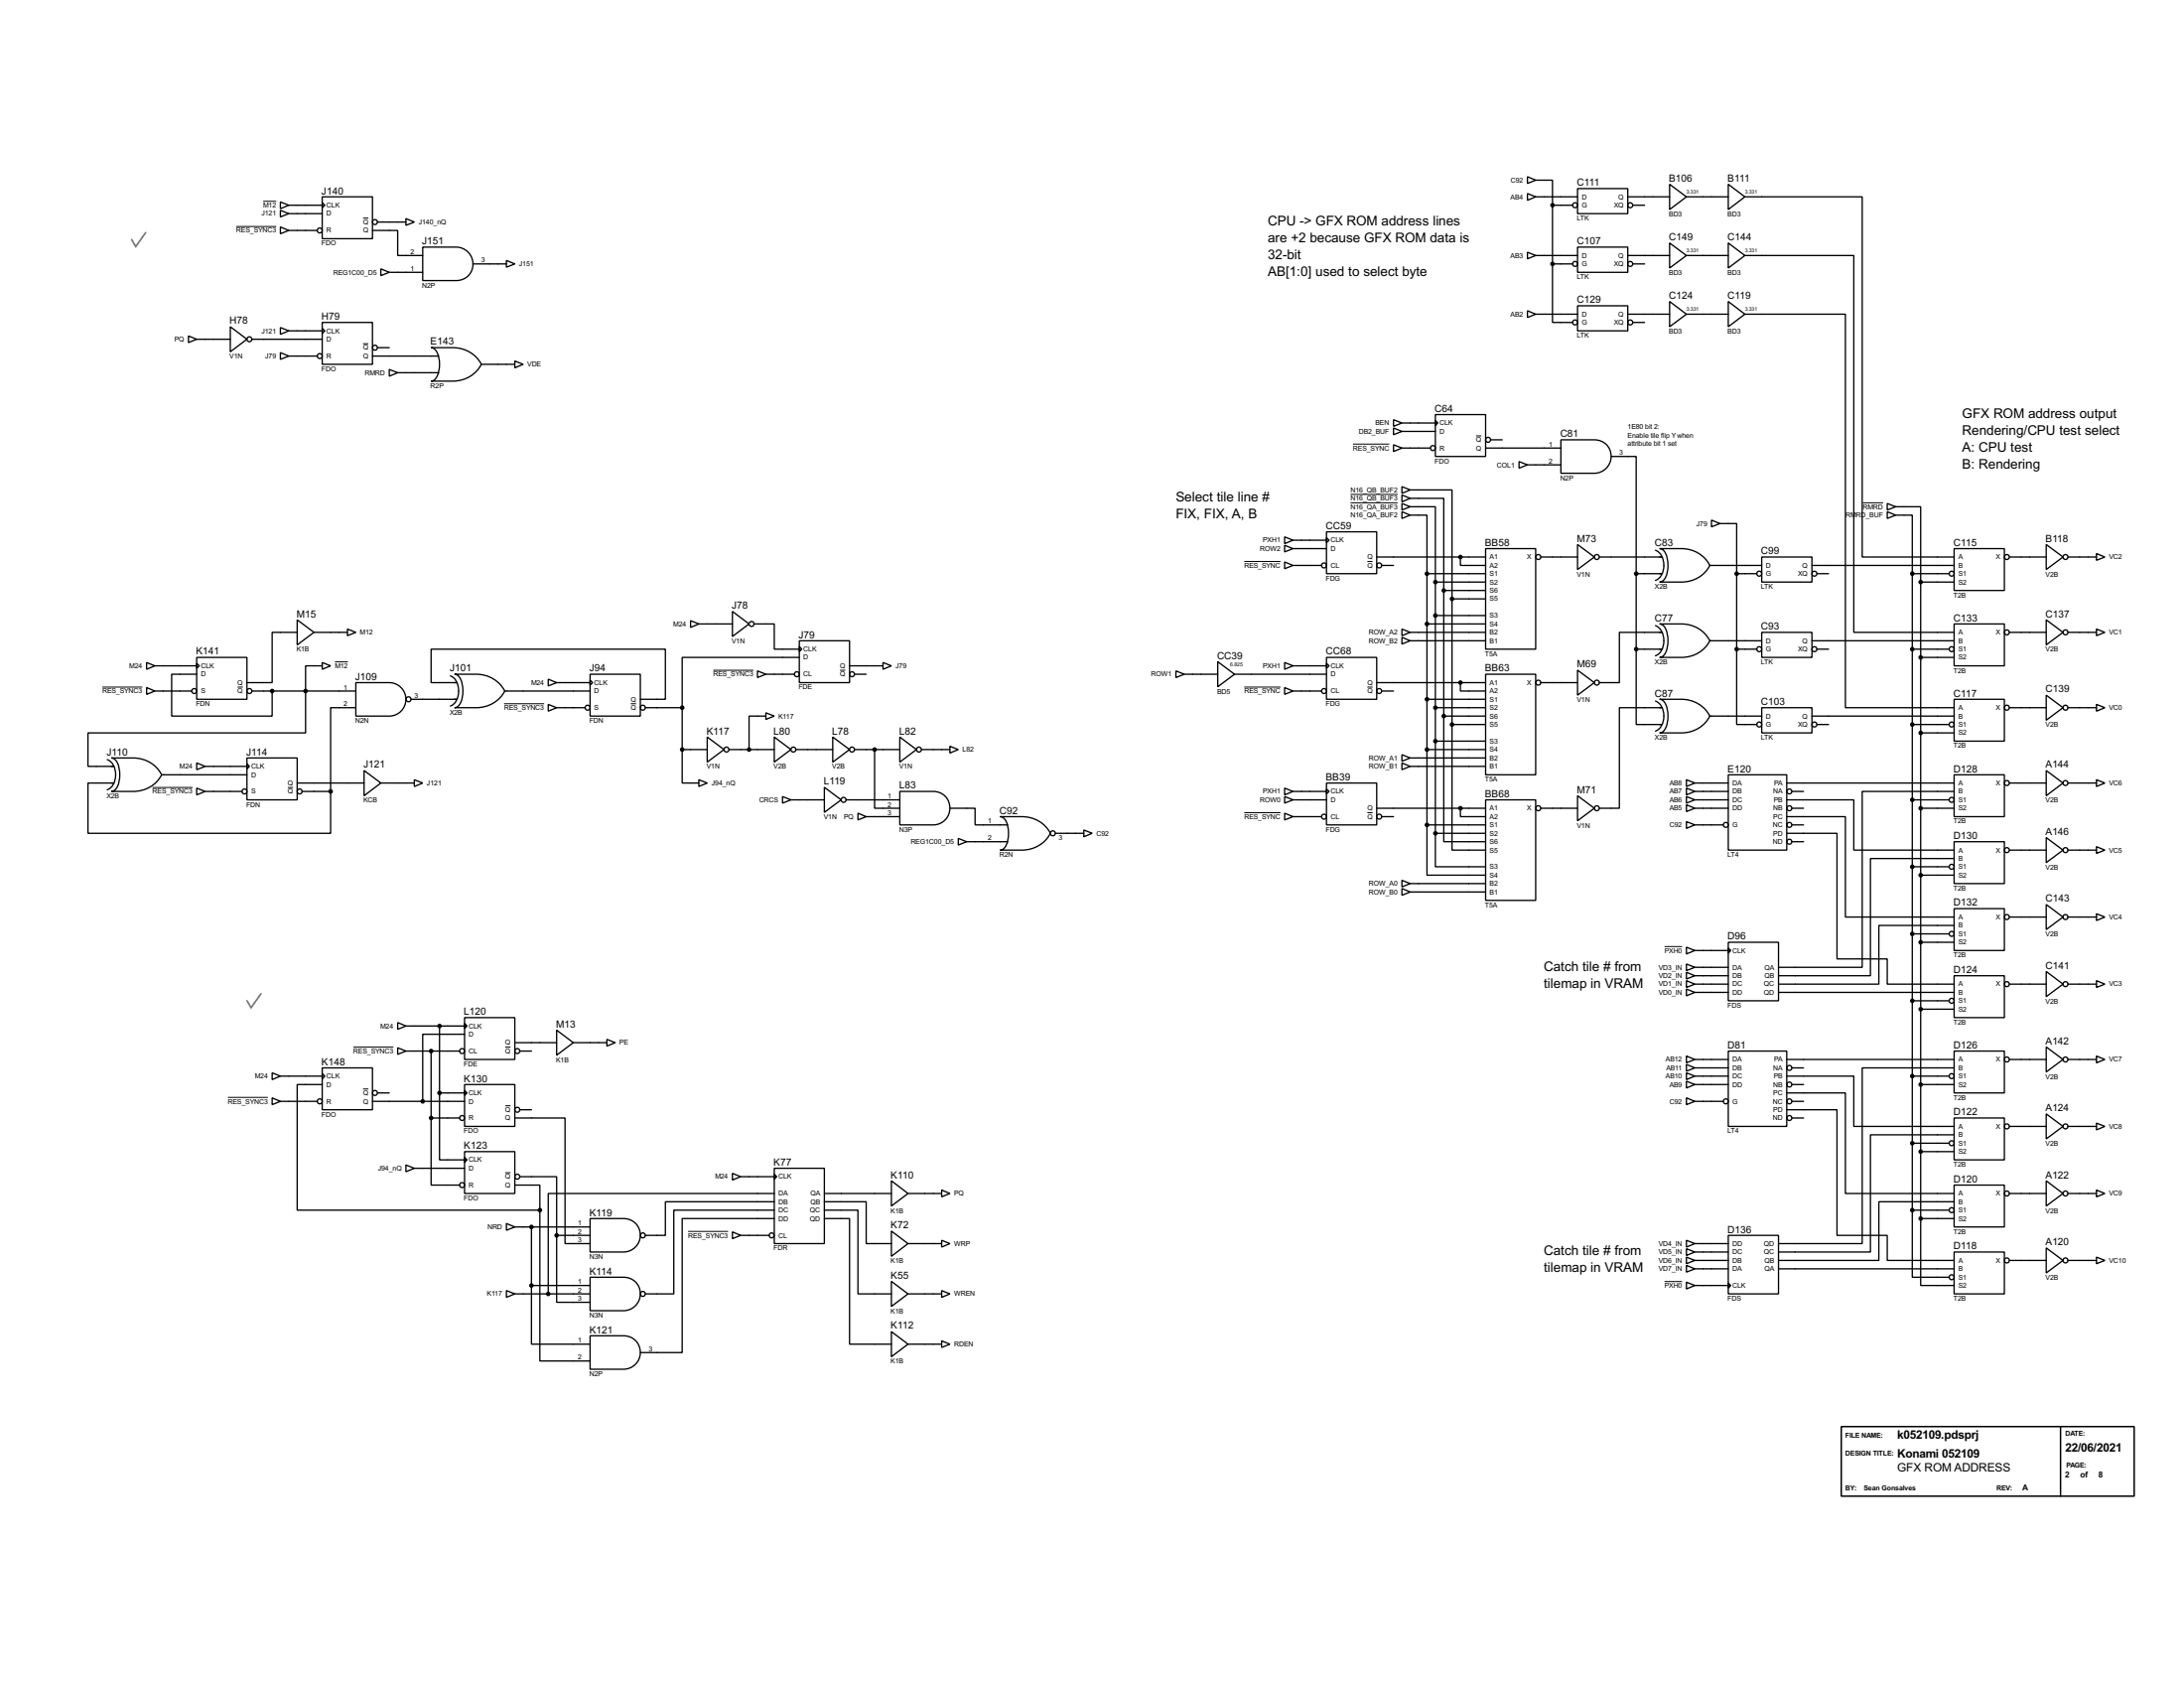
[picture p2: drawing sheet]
<svg xmlns="http://www.w3.org/2000/svg" width="663mm" height="510mm" viewBox="0 0 663 510" stroke-linecap="round" stroke-linejoin="round" font-family="sans-serif">
<g fill="none" stroke="#000" stroke-width=".4">
<path d="M97.8 59.7h15.3v12.7h-15.3zM463.6 53.6l2.5 1.1-2.5 1zM463.6 58.7l2.5 1-2.5 1zM466.1 54.7h5.1v7.6M466.1 59.7h12.7M478.8 57.2h15.3v7.6h-15.3zM494.1 59.7h12.7M506.8 55.9l5.1 3.8-5.1 3.8zM511.9 59.7h12.7M524.6 55.9l5 3.8-5 3.8zM529.6 59.7h35.6v109.3h27.9M85.1 61.3l2.6 1-2.6 1z"/>
<path d="M85.1 68.9l2.6 1-2.6 1zM85.1 63.8l2.6 1-2.6 1zM87.7 62.3h10.1M87.7 69.9h8.6M87.7 64.8h10.1M97.8 61.5l.8 .7-.8 .8zM113.1 69.9h7.6v7.6h7.6M114.6 67.4h8.6M123.2 66.3l2.6 1.1-2.6 1zM128.3 75h10.2a5.1 5.1 0 0 1 5.1 5 5.1 5.1 0 0 1-5.1 5.1h-10.2zM153.7 79l2.6 1.1-2.6 1zM463.6 76.5l2.5 1-2.5 1z"/>
<path d="M466.1 77.5h12.7M471.2 62.3h6.1M471.2 62.3v17.8M478.8 75h15.3v7.6h-15.3zM494.1 77.5h12.7M495.6 62.3h3.6M506.8 73.7l5.1 3.8-5.1 3.8zM511.9 77.5h12.7M524.6 73.7l5 3.8-5 3.8zM529.6 77.5h33.1v114.3h30.4M69.9 99.1l5.1 3.8-5.1 3.8zM85.1 99.4l2.6 1-2.6 1z"/>
<path d="M97.8 97.8h15.3v12.7h-15.3zM97.8 99.6l.8 .8-.8 .7zM115.6 81.6l2.6 1-2.6 1zM118.2 82.6h10.1M143.6 80.1h10.1M463.6 94.3l2.5 1-2.5 1zM466.1 95.3h12.7M471.2 80.1v17.7h6.1M471.2 80.1h6.1M478.8 92.8h15.3v7.6h-15.3zM494.1 95.3h12.7M495.6 80.1h3.6"/>
<path d="M495.6 97.8h3.6M506.8 91.5l5.1 3.8-5.1 3.8zM511.9 95.3h12.7M524.6 91.5l5 3.8-5 3.8zM529.6 95.3h30.5v119.4h33M57.2 101.9l2.5 1-2.5 1zM59.7 102.9h10.2M76.5 102.9h21.3M85.1 107l2.6 1-2.6 1zM87.7 108h8.6M87.7 100.4h10.1M113.1 108h20.1"/>
<path d="M114.6 105.5h3.6M118.2 112.1l2.5 1-2.5 1zM120.7 113.1h12.5M130.9 105.5h6.6a9.6 9.6 0 0 1 8.6 5 9.6 9.6 0 0 1-8.6 5.1h-6.6a3.2 3.2 0 0 0 2.3-3.1 7.6 7.6 0 0 0-1.3-6.6zM146.1 110.5h10.2M156.3 109.5l2.5 1-2.5 1.1zM423 134.9l2.5 1-2.5 1.1zM423 127.3l2.5 1-2.5 1zM423 129.8l2.5 1.1-2.5 1zM425.5 135.9h8.6M425.5 128.3h10.2M425.5 130.9h10.2"/>
<path d="M435.7 127.6l.7 .7-.7 .8zM435.7 125.8h15.2v12.7h-15.2zM450.9 135.9h22.9M452.4 133.4h3.6M473.8 133.4h10.1a5.1 5.1 0 0 1 5.1 5.1 5.1 5.1 0 0 1-5.1 5.1h-10.1zM489 138.5h7.6v35.5M425.5 155.2l2.5 1.1-2.5 1zM425.5 152.7l2.5 1-2.5 1zM425.5 150.2l2.5 1-2.5 1zM425.5 147.6l2.5 1-2.5 1.1zM428 156.3h5.1v17.7M428 153.7h7.7v22.9"/>
<path d="M428 151.2h10.2v27.9M428 148.6h12.7v33.1M461.1 140l2.5 1-2.5 1zM463.6 141h10.2M519.5 157.8l2.5 1-2.5 1zM522 158.8h5.1v15.2M572.8 155.2l2.6 1.1-2.6 1zM572.8 152.7l2.6 1-2.6 1zM575.4 156.3h5v17.7M575.4 153.7h7.6v22.9M389.9 162.9l2.6 1-2.6 1zM389.9 165.4l2.6 1-2.6 1z"/>
<path d="M389.9 170.5l2.6 1-2.6 1zM392.5 171.5h8.6M392.5 163.9h10.1M392.5 166.4h10.1M402.6 163.1l.8 .8-.8 .7zM402.6 161.3h15.3v12.7h-15.3zM417.9 169h33M419.4 171.5h3.6M433.1 174h17.8M433.1 174v76.2M435.7 176.6h15.2M435.7 176.6v76.2"/>
<path d="M438.2 179.1h12.7M438.2 179.1v38.1M443.3 169v2.5h7.6M450.9 166.4h15.2v30.5h-15.2zM467.7 169h11.1M478.8 165.2l5.1 3.8-5.1 3.8zM485.4 169h19.1M496.6 174v22.9M496.6 174h7.9M502.5 166.9a5.5 5.5 0 0 1 1.4 8.1l-1.4 1.1M503.7 166.4h6.6a9.5 9.5 0 0 1 8.7 5.1 9.5 9.5 0 0 1-8.7 5.1h-6.6a3.2 3.2 0 0 0 2.4-3.2 7.8 7.8 0 0 0-1.3-6.6zM519 171.5h15.7"/>
<path d="M527.1 174h6.1M527.1 174v22.9M534.7 169h15.3v7.6h-15.3zM550 171.5h43.1M551.5 174h3.5M580.4 174h11.2M580.4 174v193.1M583 176.6v193M583 176.6h10.1M593.1 166.4h15.3v12.7h-15.3zM609.9 169h11.2M621.1 165.2l5.1 3.8-5.1 3.8z"/>
<path d="M627.7 169h8.6M636.3 167.9l2.6 1.1-2.6 1zM59.7 199.4h15.3v12.7h-15.3zM90.2 191.8h-7.6v15.3h-7.6M90.2 188l5.1 3.8-5.1 3.8zM95.3 191.8h10.2M105.5 190.8l2.5 1-2.5 1zM209.6 188.3l2.5 1-2.5 1zM212.1 189.3h10.2M222.3 185.5l5.1 3.8-5.1 3.8zM228.9 189.3h6.1v7.6h7.6M242.6 196.1l.8 .8-.8 .8z"/>
<path d="M242.6 194.4h15.3v12.7h-15.3zM242.6 199.4h-35.5v15.3M402.6 199.4h15.3v12.7h-15.3zM425.5 190.8l2.5 1-2.5 1zM425.5 193.3l2.5 1.1-2.5 1zM428 194.4h22.9M428 191.8h22.9M433.1 189.3h17.8M435.7 186.7h15.2M440.7 181.7h10.2M440.7 181.7v38.1M496.6 196.9v22.9h7.9"/>
<path d="M496.6 196.9h7.9M502.5 189.8a5.5 5.5 0 0 1 1.4 8l-1.4 1.1M503.7 189.3h6.6a9.5 9.5 0 0 1 8.7 5.1 9.5 9.5 0 0 1-8.7 5h-6.6a3.1 3.1 0 0 0 2.4-3.1 7.8 7.8 0 0 0-1.3-6.6zM504.5 191.8h-13v15.3h-6.1M519 194.4h15.7M527.1 196.9v22.9h6.1M527.1 196.9h6.1M534.7 191.8h15.3v7.6h-15.3zM550 194.4h43.1M551.5 196.9h3.5M580.4 196.9h11.2M583 199.4h10.1"/>
<path d="M593.1 189.3h15.3v12.7h-15.3zM609.9 191.8h11.2M621.1 188l5.1 3.8-5.1 3.8zM627.7 191.8h8.6M636.3 190.8l2.6 1-2.6 1zM44.5 208.6l2.5 1-2.5 1zM44.5 201l2.5 1-2.5 1zM47 209.6h11.2M47 202h12.7M59.7 204.5h-7.6v12.7h30.5v-7.6M59.7 201.2l.8 .8-.8 .7zM76.5 209.6h31.5"/>
<path d="M97.8 201l2.6 1-2.6 1zM97.8 202h-5v20.3h-66.1v10.2h7.9M108 207.1h10.2a5.1 5.1 0 0 1 5 5 5.1 5.1 0 0 1-5 5.1h-10.2zM108 214.7h-7.6v25.4M124.8 212.1h13.9M136.7 205a5.3 5.3 0 0 1 2.1 6.9l-.3 .6a3.3 3.3 0 0 1-1.8 1.7M138 204.5h6.6a9.6 9.6 0 0 1 8.6 5.1 9.6 9.6 0 0 1-8.6 5.1h-6.6a3.2 3.2 0 0 0 2.3-3.2 7.8 7.8 0 0 0-1.3-6.6zM138.7 207.1h-7.8v-10.2h71.1v15.2h-7.6M153.2 209.6h25.9M166.4 206l2.6 1.1-2.6 1zM166.4 213.7l2.6 1-2.6 1zM169 207.1h10.1"/>
<path d="M169 214.7h8.6M179.1 204.5h15.3v12.7h-15.3zM179.1 206.3l.8 .8-.8 .7zM195.9 214.7h11.2M207.1 214.7v22.8h5M229.9 203.5l2.6 1-2.6 1zM232.5 216.2l2.5 1-2.5 1zM232.5 217.2h-5.1v10.2M232.5 204.5h8.6M257.9 202h10.1M259.4 204.5h3.5M268 201l2.6 1-2.6 1z"/>
<path d="M356.9 203.5l2.6 1-2.6 1zM359.5 204.5h10.1M369.6 200.7l5.1 3.8-5.1 3.8zM374.7 204.5h27.9M389.9 201l2.6 1-2.6 1zM389.9 208.6l2.6 1-2.6 1zM392.5 209.6h8.6M392.5 202h10.1M402.6 201.2l.8 .8-.8 .7zM417.9 207.1h33M419.4 209.6h3.6M433.1 212.1h17.8"/>
<path d="M435.7 214.7h15.2M438.2 217.2v38.1h12.7M438.2 217.2h12.7M440.7 219.8v38.1h10.2M440.7 219.8h10.2M443.3 207.1v2.5h7.6M450.9 204.5h15.2v30.5h-15.2zM467.7 207.1h11.1M478.8 203.3l5.1 3.8-5.1 3.8zM502.5 212.7a5.4 5.4 0 0 1 1.4 8l-1.4 1.1M503.7 212.1h6.6a9.5 9.5 0 0 1 8.7 5.1 9.5 9.5 0 0 1-8.7 5.1h-6.6a3.2 3.2 0 0 0 2.4-3.1 7.8 7.8 0 0 0-1.3-6.7zM504.5 214.7h-13v30.5h-6.1"/>
<path d="M519 217.2h15.7M534.7 214.7h15.3v7.6h-15.3zM550 217.2h43.1M551.5 219.8h3.5M580.4 219.8h11.2M593.1 212.1h15.3v12.7h-15.3zM609.9 214.7h11.2M621.1 210.9l5.1 3.8-5.1 3.8zM627.7 214.7h8.6M636.3 213.7l2.6 1-2.6 1zM32.6 230.4a5.5 5.5 0 0 1 1.4 8.1l-1.4 1.1M33.8 229.9h6.6a9.5 9.5 0 0 1 8.7 5.1 9.5 9.5 0 0 1-8.7 5.1h-6.6a3.2 3.2 0 0 0 2.4-3.2 7.8 7.8 0 0 0-1.3-6.6z"/>
<path d="M34.6 237.5h-7.9v15.3h73.7v-12.7M49.1 235h25.9M59.7 239.1l2.6 1-2.6 1zM59.7 231.4l2.6 1.1-2.6 1zM62.3 232.5h12.7M75 229.9h15.2v12.7h-15.2zM75 231.7l.7 .8-.7 .7zM90.2 237.5h20.3M110.5 233.7l5.1 3.8-5.1 3.9zM115.6 237.5h10.2M125.8 236.5l2.5 1-2.5 1.1zM207.1 227.4h7.6"/>
<path d="M212.1 236.5l2.6 1-2.6 1.1zM214.7 223.6l5.1 3.8-5.1 3.8zM221.3 227.4h13.7M235 223.6l5.1 3.8-5.1 3.8zM241.6 227.4h11.2M250.2 238.8l5.1 3.8-5.1 3.8zM252.8 223.6l5.1 3.8-5.1 3.8zM259.4 227.4h13.7M265.5 227.4v17.8h7.6M273.1 223.6l5.1 3.8-5.1 3.8zM279.7 227.4h8.6M288.3 226.4l2.6 1-2.6 1z"/>
<path d="M389.9 239.1l2.6 1-2.6 1zM402.6 239.3l.8 .8-.8 .7zM402.6 237.5h15.3v12.7h-15.3zM425.5 228.9l2.5 1-2.5 1zM425.5 231.4l2.5 1.1-2.5 1zM428 229.9h22.9M428 232.5h22.9M433.1 227.4h17.8M435.7 224.8h15.2M511.9 236.5l2.5 1-2.5 1.1zM511.9 239.1l2.5 1-2.5 1zM514.4 237.5h10.2"/>
<path d="M524.6 235h17.7v22.9h-17.7zM542.3 237.5h50.8M583 222.3h10.1M593.1 235h15.3v12.7h-15.3zM609.9 237.5h11.2M621.1 233.7l5.1 3.8-5.1 3.9zM627.7 237.5h8.6M636.3 236.5l2.6 1-2.6 1.1zM62.3 240.1h11.2M91.7 240.1h8.7M237.5 241.6l2.6 1-2.6 1zM240.1 242.6h10.1"/>
<path d="M256.8 242.6h16.3M260.4 246.7l2.5 1-2.5 1zM262.9 247.7h10.2M273.1 240.1h10.2a5.1 5.1 0 0 1 5 5 5.1 5.1 0 0 1-5 5.1h-10.2zM288.3 245.2h7.7v5h9.9M290.9 254.3l2.5 1-2.5 1zM293.4 255.3h12.5M303.6 247.7h6.6a9.5 9.5 0 0 1 8.6 5.1 9.5 9.5 0 0 1-8.6 5.1h-6.6a3.2 3.2 0 0 0 2.3-3.2 7.7 7.7 0 0 0-1.3-6.6zM320.3 252.8h8.7M329 251.8l2.5 1-2.5 1zM389.9 246.7l2.6 1-2.6 1zM389.9 241.6l2.6 1-2.6 1z"/>
<path d="M392.5 240.1h10.1M392.5 242.6h10.1M392.5 247.7h8.6M417.9 245.2h33M419.4 247.7h3.6M433.1 250.2v15.3h17.8M433.1 250.2h17.8M435.7 252.8v10.1h15.2M435.7 252.8h15.2M443.3 245.2v2.5h7.6M450.9 242.6h15.2v30.5h-15.2zM467.7 245.2h11.1"/>
<path d="M478.8 241.4l5.1 3.8-5.1 3.8zM511.9 249.2l2.5 1-2.5 1.1zM511.9 241.6l2.5 1-2.5 1zM511.9 244.1l2.5 1.1-2.5 1zM514.4 245.2h10.2M514.4 250.2h8.6M514.4 240.1h10.2M514.4 242.6h10.2M542.3 242.6h20.4v15.3h30.4M542.3 247.7h17.8v30.5h33M542.3 252.8h15.3v38.1h15.2v7.6h20.3M543.9 245.2h3.5"/>
<path d="M543.9 250.2h3.5M543.9 240.1h3.5M543.9 255.3h3.5M580.4 242.6h11.2M583 245.2h10.1M593.1 255.3h15.3v12.7h-15.3zM593.1 240.1h-27.9v53.3h-25.4M609.9 257.9h11.2M621.1 254.1l5.1 3.8-5.1 3.8zM627.7 257.9h8.6M636.3 256.8l2.6 1.1-2.6 1zM425.5 267l2.5 1-2.5 1z"/>
<path d="M425.5 269.5l2.5 1.1-2.5 1zM428 268h22.9M428 270.6h22.9M580.4 262.9h11.2M583 265.5h10.1M593.1 275.6h15.3v12.7h-15.3zM593.1 260.4h-25.4v35.6h-27.9M609.9 278.2h11.2M621.1 274.4l5.1 3.8-5.1 3.8zM627.7 278.2h8.6M636.3 277.2l2.6 1-2.6 1zM511.9 292.4l2.5 1-2.5 1z"/>
<path d="M511.9 294.9l2.5 1.1-2.5 1zM511.9 297.5l2.5 1-2.5 1zM511.9 287.3l2.5 1-2.5 1.1zM514.4 298.5h10.2M514.4 293.4h10.2M514.4 296h10.2M514.4 288.3h10.2M524.6 287.6l.7 .7-.7 .8zM524.6 285.8h15.2v17.8h-15.2zM580.4 283.3h11.2M583 285.8h10.1M593.1 296h15.3v12.7h-15.3z"/>
<path d="M593.1 280.7h-22.8v17.8h-30.5M609.9 298.5h11.2M621.1 294.7l5.1 3.8-5.1 3.8zM627.7 298.5h8.6M636.3 297.5l2.6 1-2.6 1zM120.7 310.2l2.5 1-2.5 1zM120.7 317.8l2.5 1-2.5 1zM123.2 318.8h16.3M123.2 311.2h17.8M130.9 318.8v20.3M133.4 311.2v20.3M141 313.7h-12.7v20.4h-15.2"/>
<path d="M141 310.4l.8 .8-.8 .8zM141 308.7h15.3v12.7h-15.3zM156.3 316.3h12.7M157.8 318.8h3.5M169 312.5l5 3.8-5 3.8zM174 316.3h10.2M184.2 315.3l2.5 1-2.5 1zM511.9 300l2.5 1-2.5 1.1zM514.4 301h10.2M524.6 318.8h17.7v22.9h-17.7zM539.8 301h53.3M580.4 303.6h11.2"/>
<path d="M583 306.1h10.1M593.1 318.8h15.3v12.7h-15.3zM621.1 317.6l5.1 3.8-5.1 3.8zM82.6 325.4l2.5 1-2.5 1.1zM82.6 333l2.5 1.1-2.5 1zM85.1 334.1h11.2M85.1 326.4h12.7M97.8 329h-7.6v38.1h73.7M97.8 323.9h15.3v12.7h-15.3zM97.8 325.7l.8 .7-.8 .8zM114.6 331.5h3.6M128.3 334.1h12.7"/>
<path d="M130.9 339.1v20.4h8.6M130.9 339.1h8.6M133.4 331.5v20.3h7.6M133.4 331.5h7.6M141 330.8l.8 .7-.8 .8zM141 329h15.3v12.7h-15.3zM156.3 339.1h15.2v38.1h7.6M157.8 336.6h3.5M511.9 333l2.5 1.1-2.5 1zM511.9 320.3l2.5 1.1-2.5 1zM511.9 322.9l2.5 1-2.5 1zM511.9 325.4l2.5 1-2.5 1.1z"/>
<path d="M511.9 328l2.5 1-2.5 1zM514.4 321.4h10.2M514.4 334.1h8.6M514.4 323.9h10.2M514.4 326.4h10.2M514.4 329h10.2M542.3 326.4h20.4v15.3h30.4M542.3 331.5h17.8v30.5h33M542.3 336.6h15.3v38.1h15.2v7.6h20.3M542.3 321.4h50.8M543.9 334.1h3.5M543.9 323.9h3.5"/>
<path d="M543.9 329h3.5M543.9 339.1h3.5M580.4 326.4h11.2M583 329h10.1M593.1 339.1h15.3v12.7h-15.3zM593.1 323.9h-27.9v53.3h-25.4M609.9 321.4h11.2M621.1 337.9l5.1 3.8-5.1 3.8zM627.7 321.4h8.6M636.3 320.3l2.6 1.1-2.6 1zM123.2 353.4l2.6 1-2.6 1zM125.8 354.4h15.2"/>
<path d="M141 351.1l.8 .7-.8 .8zM141 349.3h15.3v12.7h-15.3zM156.3 359.5h7.6v7.6M157.8 356.9h11.2v17.8M222.3 355.9l2.5 1-2.5 1zM224.8 356.9h10.2M235 354.4h15.2v22.8h-15.2zM235 356.2l.8 .7-.8 .8zM270.6 358.2l5 3.8-5 3.8zM580.4 346.8h11.2M583 349.3h10.1M593.1 359.5h15.3v12.7h-15.3z"/>
<path d="M593.1 344.2h-25.4v35.6h-27.9M609.9 341.7h11.2M621.1 358.2l5.1 3.8-5.1 3.8zM627.7 341.7h8.6M636.3 340.7l2.6 1-2.6 1zM153.7 371.1l2.6 1.1-2.6 1zM156.3 372.2h22.8M161.3 372.2v17.7M163.9 367.1v45.7h15.2M169 374.7v20.3h10.1M169 374.7h10.1M179.1 369.6h10.2a5.1 5.1 0 0 1 5.1 5.1 5.1 5.1 0 0 1-5.1 5.1h-10.2z"/>
<path d="M222.3 373.7l2.5 1-2.5 1zM224.8 374.7h8.7M235 364.5h-33v10.2h-6.1M235 367.1h-30.5v25.4h-8.6M235 369.6h-27.9v40.7h-12.7M235 362h-68.6v30.5M250.2 369.6h7.7v38.1h12.7M250.2 367.1h10.2v25.4h10.2M250.2 364.5h12.7v12.7h7.7M250.2 362h20.4M270.6 373.4l5 3.8-5 3.9zM275.6 362h10.2"/>
<path d="M275.6 377.2h10.2M285.8 361l2.5 1-2.5 1zM285.8 376.2l2.5 1-2.5 1.1zM511.9 378.8l2.5 1-2.5 1zM511.9 376.2l2.5 1-2.5 1.1zM514.4 379.8h10.2M514.4 377.2h10.2M524.6 374.7h15.2v17.8h-15.2zM580.4 367.1v20.3h11.2M580.4 367.1h11.2M583 369.6v20.3h10.1M583 369.6h10.1"/>
<path d="M593.1 379.8h15.3v12.7h-15.3zM593.1 364.5h-22.8v17.8h-30.5M609.9 362h11.2M621.1 378.5l5.1 3.8-5.1 3.8zM627.7 362h8.6M636.3 361l2.6 1-2.6 1zM153.7 391.5l2.6 1-2.6 1zM156.3 392.5h22.8M161.3 389.9v17.8h17.8M161.3 389.9h17.8M179.1 387.4h10.2a5.1 5.1 0 0 1 5.1 5.1 5.1 5.1 0 0 1-5.1 5.1h-10.2zM270.6 388.7l5 3.8-5 3.8z"/>
<path d="M275.6 392.5h10.2M285.8 391.5l2.5 1-2.5 1zM511.9 383.8l2.5 1.1-2.5 1zM511.9 381.3l2.5 1-2.5 1zM511.9 388.9l2.5 1-2.5 1.1zM514.4 382.3h10.2M514.4 384.9h10.2M514.4 389.9h10.2M524.6 389.2l.7 .7-.7 .8zM539.8 384.9h53.3M609.9 382.3h11.2M627.7 382.3h8.6"/>
<path d="M636.3 381.3l2.6 1-2.6 1zM179.1 405.2h10.2a5.1 5.1 0 0 1 5.1 5 5.1 5.1 0 0 1-5.1 5.1h-10.2zM270.6 403.9l5 3.8-5 3.8zM275.6 407.7h10.2M285.8 406.7l2.5 1-2.5 1z"/>
<circle cx="97" cy="69.9" r=".75"/>
<circle cx="113.8" cy="67.4" r=".75"/>
<circle cx="478.1" cy="62.3" r=".75"/>
<circle cx="494.8" cy="62.3" r=".75"/>
<circle cx="478.1" cy="80.1" r=".75"/>
<circle cx="478.1" cy="97.8" r=".75"/>
<circle cx="494.8" cy="97.8" r=".75"/>
<circle cx="494.8" cy="80.1" r=".75"/>
<circle cx="75.7" cy="102.9" r=".75"/>
<circle cx="97" cy="108" r=".75"/>
<circle cx="113.8" cy="105.5" r=".75"/>
<circle cx="434.9" cy="135.9" r=".75"/>
<circle cx="451.7" cy="133.4" r=".75"/>
<circle cx="401.9" cy="171.5" r=".75"/>
<circle cx="418.6" cy="171.5" r=".75"/>
<circle cx="466.9" cy="169" r=".75"/>
<circle cx="484.7" cy="169" r=".75"/>
<circle cx="534" cy="174" r=".75"/>
<circle cx="550.7" cy="174" r=".75"/>
<circle cx="592.4" cy="174" r=".75"/>
<circle cx="609.1" cy="169" r=".75"/>
<circle cx="626.9" cy="169" r=".75"/>
<circle cx="228.1" cy="189.3" r=".75"/>
<circle cx="534" cy="196.9" r=".75"/>
<circle cx="550.7" cy="196.9" r=".75"/>
<circle cx="592.4" cy="196.9" r=".75"/>
<circle cx="609.1" cy="191.8" r=".75"/>
<circle cx="626.9" cy="191.8" r=".75"/>
<circle cx="58.9" cy="209.6" r=".75"/>
<circle cx="75.7" cy="209.6" r=".75"/>
<circle cx="124" cy="212.1" r=".75"/>
<circle cx="178.3" cy="214.7" r=".75"/>
<circle cx="195.1" cy="214.7" r=".75"/>
<circle cx="241.8" cy="204.5" r=".75"/>
<circle cx="258.6" cy="204.5" r=".75"/>
<circle cx="401.9" cy="209.6" r=".75"/>
<circle cx="418.6" cy="209.6" r=".75"/>
<circle cx="466.9" cy="207.1" r=".75"/>
<circle cx="484.7" cy="207.1" r=".75"/>
<circle cx="534" cy="219.8" r=".75"/>
<circle cx="550.7" cy="219.8" r=".75"/>
<circle cx="592.4" cy="219.8" r=".75"/>
<circle cx="609.1" cy="214.7" r=".75"/>
<circle cx="626.9" cy="214.7" r=".75"/>
<circle cx="220.5" cy="227.4" r=".75"/>
<circle cx="240.8" cy="227.4" r=".75"/>
<circle cx="258.6" cy="227.4" r=".75"/>
<circle cx="278.9" cy="227.4" r=".75"/>
<circle cx="609.1" cy="237.5" r=".75"/>
<circle cx="626.9" cy="237.5" r=".75"/>
<circle cx="74.2" cy="240.1" r=".75"/>
<circle cx="90.9" cy="240.1" r=".75"/>
<circle cx="256" cy="242.6" r=".75"/>
<circle cx="319.5" cy="252.8" r=".75"/>
<circle cx="401.9" cy="247.7" r=".75"/>
<circle cx="418.6" cy="247.7" r=".75"/>
<circle cx="466.9" cy="245.2" r=".75"/>
<circle cx="484.7" cy="245.2" r=".75"/>
<circle cx="523.8" cy="250.2" r=".75"/>
<circle cx="543.1" cy="245.2" r=".75"/>
<circle cx="543.1" cy="240.1" r=".75"/>
<circle cx="543.1" cy="255.3" r=".75"/>
<circle cx="543.1" cy="250.2" r=".75"/>
<circle cx="592.4" cy="242.6" r=".75"/>
<circle cx="609.1" cy="257.9" r=".75"/>
<circle cx="626.9" cy="257.9" r=".75"/>
<circle cx="592.4" cy="262.9" r=".75"/>
<circle cx="609.1" cy="278.2" r=".75"/>
<circle cx="626.9" cy="278.2" r=".75"/>
<circle cx="592.4" cy="283.3" r=".75"/>
<circle cx="609.1" cy="298.5" r=".75"/>
<circle cx="626.9" cy="298.5" r=".75"/>
<circle cx="140.2" cy="318.8" r=".75"/>
<circle cx="157" cy="318.8" r=".75"/>
<circle cx="592.4" cy="303.6" r=".75"/>
<circle cx="97" cy="334.1" r=".75"/>
<circle cx="113.8" cy="331.5" r=".75"/>
<circle cx="140.2" cy="339.1" r=".75"/>
<circle cx="157" cy="336.6" r=".75"/>
<circle cx="523.8" cy="334.1" r=".75"/>
<circle cx="543.1" cy="329" r=".75"/>
<circle cx="543.1" cy="339.1" r=".75"/>
<circle cx="543.1" cy="334.1" r=".75"/>
<circle cx="543.1" cy="323.9" r=".75"/>
<circle cx="592.4" cy="326.4" r=".75"/>
<circle cx="609.1" cy="321.4" r=".75"/>
<circle cx="626.9" cy="321.4" r=".75"/>
<circle cx="140.2" cy="359.5" r=".75"/>
<circle cx="157" cy="356.9" r=".75"/>
<circle cx="592.4" cy="346.8" r=".75"/>
<circle cx="609.1" cy="341.7" r=".75"/>
<circle cx="626.9" cy="341.7" r=".75"/>
<circle cx="195.1" cy="374.7" r=".75"/>
<circle cx="234.2" cy="374.7" r=".75"/>
<circle cx="592.4" cy="367.1" r=".75"/>
<circle cx="609.1" cy="362" r=".75"/>
<circle cx="626.9" cy="362" r=".75"/>
<circle cx="195.1" cy="392.5" r=".75"/>
<circle cx="592.4" cy="387.4" r=".75"/>
<circle cx="609.1" cy="382.3" r=".75"/>
<circle cx="626.9" cy="382.3" r=".75"/>
</g>
<g fill="none" stroke="#000" stroke-width=".3">
<path d="M71.7 68.7h12.2M79.9 61.1h4M110.2 66.2h1.6M110.2 104.3h1.6M410.7 134.7h11M448 132.2h1.6M409.9 152.5h14.3M409.9 150h14.3M565.4 152.5h6.2M377.7 170.3h11M415 170.3h1.6M31.1 208.4h12.1"/>
<path d="M72.1 208.4h1.6M101.7 200.8h3.9M153 213.5h12.2M191.5 213.5h1.6M216.5 203.3h12.2M255 203.3h1.6M377.7 208.4h11M415 208.4h1.6M46.3 238.9h12.2M87.4 238.9h1.6M377.7 246.5h11M415 246.5h1.6"/>
<path d="M505.2 287.1h5.4M107.3 317.6h12.1M153.4 317.6h1.6M69.2 332.9h12.1M110.2 330.3h1.6M153.4 335.4h1.6M153.4 355.7h1.6M208.9 373.5h12.1M505.2 388.7h5.4"/>
</g>
<g fill="#000" stroke="#000" stroke-width=".4">
<circle cx="471.2" cy="62.3" r=".5"/>
<circle cx="471.2" cy="80.1" r=".5"/>
<circle cx="433.1" cy="174" r=".5"/>
<circle cx="435.7" cy="176.6" r=".5"/>
<circle cx="438.2" cy="179.1" r=".5"/>
<circle cx="443.3" cy="169" r=".5"/>
<circle cx="496.6" cy="174" r=".5"/>
<circle cx="527.1" cy="174" r=".5"/>
<circle cx="580.4" cy="174" r=".5"/>
<circle cx="583" cy="176.6" r=".5"/>
<circle cx="433.1" cy="189.3" r=".5"/>
<circle cx="435.7" cy="186.7" r=".5"/>
<circle cx="440.7" cy="181.7" r=".5"/>
<circle cx="496.6" cy="196.9" r=".5"/>
<circle cx="527.1" cy="196.9" r=".5"/>
<circle cx="580.4" cy="196.9" r=".5"/>
<circle cx="583" cy="199.4" r=".5"/>
<circle cx="82.6" cy="209.6" r=".5"/>
<circle cx="92.7" cy="209.6" r=".5"/>
<circle cx="207" cy="214.7" r=".5"/>
<circle cx="433.1" cy="212.1" r=".5"/>
<circle cx="435.7" cy="214.7" r=".5"/>
<circle cx="438.2" cy="217.2" r=".5"/>
<circle cx="440.7" cy="219.8" r=".5"/>
<circle cx="443.3" cy="207.1" r=".5"/>
<circle cx="580.4" cy="219.8" r=".5"/>
<circle cx="207" cy="227.4" r=".5"/>
<circle cx="227.3" cy="227.4" r=".5"/>
<circle cx="265.4" cy="227.4" r=".5"/>
<circle cx="433.1" cy="227.4" r=".5"/>
<circle cx="435.7" cy="224.8" r=".5"/>
<circle cx="583" cy="222.3" r=".5"/>
<circle cx="100.3" cy="240.1" r=".5"/>
<circle cx="433.1" cy="250.2" r=".5"/>
<circle cx="435.7" cy="252.8" r=".5"/>
<circle cx="443.3" cy="245.2" r=".5"/>
<circle cx="580.4" cy="242.6" r=".5"/>
<circle cx="583" cy="245.2" r=".5"/>
<circle cx="580.4" cy="262.9" r=".5"/>
<circle cx="583" cy="265.5" r=".5"/>
<circle cx="580.4" cy="283.3" r=".5"/>
<circle cx="583" cy="285.8" r=".5"/>
<circle cx="130.8" cy="318.8" r=".5"/>
<circle cx="133.4" cy="311.2" r=".5"/>
<circle cx="580.4" cy="303.6" r=".5"/>
<circle cx="583" cy="306.1" r=".5"/>
<circle cx="128.3" cy="334.1" r=".5"/>
<circle cx="130.8" cy="339.1" r=".5"/>
<circle cx="133.4" cy="331.5" r=".5"/>
<circle cx="580.4" cy="326.4" r=".5"/>
<circle cx="583" cy="329" r=".5"/>
<circle cx="580.4" cy="346.8" r=".5"/>
<circle cx="583" cy="349.3" r=".5"/>
<circle cx="161.3" cy="372.2" r=".5"/>
<circle cx="163.8" cy="367.1" r=".5"/>
<circle cx="168.9" cy="374.7" r=".5"/>
<circle cx="580.4" cy="367.1" r=".5"/>
<circle cx="583" cy="369.6" r=".5"/>
<circle cx="161.3" cy="389.9" r=".5"/>
<circle cx="166.4" cy="392.5" r=".5"/>
</g>
<path d="M558.9 432.7h88.9v21.1h-88.9zM625.4 432.7v21.1" fill="none" stroke="#000" stroke-width=".45"/>
<path d="M44.2 70.5l-3 4.3-1.2-2.1M79.2 301.4l-3 4.2-1.2-2.1" fill="none" stroke="#6ad928" stroke-width=".53"/>
<g font-size="4.5">
<text x="384.8" y="68.5">CPU -&gt; GFX ROM address lines</text>
<text x="384.8" y="73.6">are +2 because GFX ROM data is</text>
<text x="384.8" y="78.6">32-bit</text>
<text x="384.8" y="83.7">AB[1:0] used to select byte</text>
<text x="595.6" y="126.9">GFX ROM address output</text>
<text x="595.6" y="132">Rendering/CPU test select</text>
<text x="595.6" y="137.1">A: CPU test</text>
<text x="595.6" y="142.1">B: Rendering</text>
<text x="356.9" y="152.2">Select tile line #</text>
<text x="356.9" y="157.3">FIX, FIX, A, B</text>
<text x="468.6" y="294.5">Catch tile # from</text>
<text x="468.6" y="299.6">tilemap in VRAM</text>
<text x="468.6" y="380.8">Catch tile # from</text>
<text x="468.6" y="385.9">tilemap in VRAM</text>
</g>
<g font-size="4">
<text x="575.8" y="436.3">k052109.pdsprj</text>
<text x="575.9" y="442.1">Konami 052109</text>
<text x="626.9" y="440.3">22/06/2021</text>
<text x="575.8" y="446.4">GFX ROM ADDRESS</text>
</g>
<g font-size="3.4">
<text x="97.6" y="58.9">J140</text>
<text x="478.6" y="56.4">C111</text>
<text x="506.6" y="55.1">B106</text>
<text x="524.4" y="55.1">B111</text>
<text x="128.1" y="74.2">J151</text>
<text x="478.6" y="74.2">C107</text>
<text x="506.6" y="72.9">C149</text>
<text x="524.4" y="72.9">C144</text>
<text x="478.6" y="92">C129</text>
<text x="506.6" y="90.6">C124</text>
<text x="524.4" y="90.6">C119</text>
<text x="69.7" y="98.3">H78</text>
<text x="97.6" y="97">H79</text>
<text x="130.7" y="104.7">E143</text>
<text x="435.5" y="125">C64</text>
<text x="473.6" y="132.6">C81</text>
<text x="402.4" y="160.5">CC59</text>
<text x="450.7" y="165.6">BB58</text>
<text x="478.6" y="164.4">M73</text>
<text x="502.3" y="165.6">C83</text>
<text x="592.9" y="165.6">C115</text>
<text x="620.9" y="164.4">B118</text>
<text x="534.5" y="168.2">C99</text>
<text x="222.1" y="184.6">J78</text>
<text x="90" y="187.2">M15</text>
<text x="502.3" y="188.5">C77</text>
<text x="534.5" y="191">C93</text>
<text x="592.9" y="188.5">C133</text>
<text x="620.9" y="187.2">C137</text>
<text x="242.4" y="193.6">J79</text>
<text x="59.5" y="198.6">K141</text>
<text x="136.5" y="203.7">J101</text>
<text x="178.9" y="203.7">J94</text>
<text x="369.4" y="199.9">CC39</text>
<text x="402.4" y="198.6">CC68</text>
<text x="450.7" y="203.7">BB63</text>
<text x="478.6" y="202.5">M69</text>
<text x="107.8" y="206.3">J109</text>
<text x="502.3" y="211.3">C87</text>
<text x="534.5" y="213.9">C103</text>
<text x="592.9" y="211.3">C117</text>
<text x="620.9" y="210">C139</text>
<text x="214.5" y="222.7">K117</text>
<text x="234.8" y="222.7">L80</text>
<text x="252.6" y="222.7">L78</text>
<text x="272.9" y="222.7">L82</text>
<text x="32.4" y="229.1">J110</text>
<text x="74.8" y="229.1">J114</text>
<text x="110.3" y="232.9">J121</text>
<text x="620.9" y="232.9">A144</text>
<text x="250" y="238">L119</text>
<text x="272.9" y="239.3">L83</text>
<text x="402.4" y="236.7">BB39</text>
<text x="524.4" y="234.2">E120</text>
<text x="592.9" y="234.2">D128</text>
<text x="450.7" y="241.8">BB68</text>
<text x="478.6" y="240.6">M71</text>
<text x="303.4" y="246.9">C92</text>
<text x="592.9" y="254.5">D130</text>
<text x="620.9" y="253.3">A146</text>
<text x="592.9" y="274.8">D132</text>
<text x="620.9" y="273.5">C143</text>
<text x="524.4" y="285">D96</text>
<text x="620.9" y="293.8">C141</text>
<text x="592.9" y="295.2">D124</text>
<text x="140.8" y="307.9">L120</text>
<text x="168.8" y="311.6">M13</text>
<text x="620.9" y="316.8">A142</text>
<text x="97.6" y="323.1">K148</text>
<text x="524.4" y="318">D81</text>
<text x="592.9" y="318">D126</text>
<text x="140.8" y="328.2">K130</text>
<text x="592.9" y="338.3">D122</text>
<text x="620.9" y="337">A124</text>
<text x="140.8" y="348.5">K123</text>
<text x="234.8" y="353.6">K77</text>
<text x="270.4" y="357.3">K110</text>
<text x="592.9" y="358.7">D120</text>
<text x="620.9" y="357.3">A122</text>
<text x="178.9" y="368.8">K119</text>
<text x="270.4" y="372.6">K72</text>
<text x="524.4" y="373.9">D136</text>
<text x="620.9" y="377.7">A120</text>
<text x="592.9" y="379">D118</text>
<text x="178.9" y="386.6">K114</text>
<text x="270.4" y="387.8">K55</text>
<text x="178.9" y="404.4">K121</text>
<text x="270.4" y="403.1">K112</text>
</g>
<g font-size="2.8">
<text x="626.8" y="448.1">2</text>
<text x="631.3" y="448.1">of</text>
<text x="636.9" y="448.1">8</text>
<text x="613.9" y="452.1">A</text>
</g>
<g font-size="2.3">
<text x="458.5" y="55.3">C92</text>
<text x="79.3" y="65.5">J121</text>
<text x="79.9" y="62.9">M12</text>
<text x="99.1" y="62.9">CLK</text>
<text x="99.1" y="65.5">D</text>
<text x="458.5" y="60.4">AB4</text>
<text x="480.1" y="60.4">D</text>
<text x="480.1" y="62.9">G</text>
<text x="489.8" y="62.9">XQ</text>
<text x="491.2" y="60.4">Q</text>
<text x="506.6" y="65.6">BD3</text>
<text x="524.4" y="65.6">BD3</text>
<text x="71.7" y="70.6">RES_SYNC3</text>
<text x="99.1" y="70.6">R</text>
<text x="110.2" y="70.6">Q</text>
<text x="110.2" y="68">Q</text>
<text x="127" y="68">J140_nQ</text>
<text x="478.6" y="66.9">LTK</text>
<text x="97.6" y="74.5">FDO</text>
<text x="124.6" y="77.1">2</text>
<text x="101.1" y="83.3">REG1C00_D5</text>
<text x="124.6" y="82.2">1</text>
<text x="146.1" y="79.7">3</text>
<text x="157.5" y="80.7">J151</text>
<text x="458.5" y="78.2">AB3</text>
<text x="480.1" y="78.2">D</text>
<text x="480.1" y="80.7">G</text>
<text x="489.8" y="80.7">XQ</text>
<text x="491.2" y="78.2">Q</text>
<text x="506.6" y="83.4">BD3</text>
<text x="524.4" y="83.4">BD3</text>
<text x="128.1" y="87.2">N2P</text>
<text x="478.6" y="84.7">LTK</text>
<text x="458.5" y="96">AB2</text>
<text x="480.1" y="96">D</text>
<text x="491.2" y="96">Q</text>
<text x="79.3" y="101">J121</text>
<text x="99.1" y="101">CLK</text>
<text x="480.1" y="98.5">G</text>
<text x="489.8" y="98.5">XQ</text>
<text x="506.6" y="101.2">BD3</text>
<text x="524.4" y="101.2">BD3</text>
<text x="53" y="103.6">PQ</text>
<text x="99.1" y="103.6">D</text>
<text x="110.2" y="106.1">Q</text>
<text x="478.6" y="102.4">LTK</text>
<text x="69.7" y="108.8">V1N</text>
<text x="80.5" y="108.7">J79</text>
<text x="97.6" y="112.6">FDO</text>
<text x="99.1" y="108.7">R</text>
<text x="110.2" y="108.7">Q</text>
<text x="110.7" y="113.7">RMRD</text>
<text x="160" y="111.2">VDE</text>
<text x="130.7" y="117.7">R2P</text>
<text x="412.4" y="131.5">DB2_BUF</text>
<text x="417.4" y="129">BEN</text>
<text x="436.9" y="129">CLK</text>
<text x="436.9" y="131.5">D</text>
<text x="494" y="130.2">1E80 bit 2:</text>
<text x="410.6" y="136.6">RES_SYNC</text>
<text x="436.9" y="136.6">R</text>
<text x="448" y="136.6">Q</text>
<text x="448" y="134.1">Q</text>
<text x="470" y="135.5">1</text>
<text x="494" y="132.8">Enable tile flip Y when</text>
<text x="494" y="135.3">attribute bit 1 set</text>
<text x="435.5" y="140.5">FDO</text>
<text x="454.4" y="141.7">COL1</text>
<text x="470" y="140.6">2</text>
<text x="491.5" y="138">3</text>
<text x="409.9" y="149.3">N16_QB_BUF2</text>
<text x="473.6" y="145.6">N2P</text>
<text x="409.9" y="154.4">N16_QA_BUF3</text>
<text x="409.9" y="151.8">N16_QB_BUF3</text>
<text x="565.4" y="154.4">RMRD</text>
<text x="409.9" y="156.9">N16_QA_BUF2</text>
<text x="514.9" y="159.5">J79</text>
<text x="560.2" y="156.9">RMRD_BUF</text>
<text x="382.4" y="167.1">ROW2</text>
<text x="383.3" y="164.5">PXH1</text>
<text x="403.9" y="164.5">CLK</text>
<text x="403.9" y="167.1">D</text>
<text x="377.6" y="172.2">RES_SYNC</text>
<text x="403.9" y="172.2">CL</text>
<text x="415" y="169.6">Q</text>
<text x="415" y="172.2">Q</text>
<text x="452.2" y="169.6">A1</text>
<text x="452.2" y="172.2">A2</text>
<text x="463.5" y="169.6">X</text>
<text x="535.9" y="172.2">D</text>
<text x="547" y="172.2">Q</text>
<text x="594.4" y="169.6">A</text>
<text x="594.4" y="172.2">B</text>
<text x="605.7" y="169.6">X</text>
<text x="640.1" y="169.6">VC2</text>
<text x="402.4" y="176.1">FDG</text>
<text x="452.2" y="174.7">S1</text>
<text x="452.2" y="177.2">S2</text>
<text x="452.2" y="179.8">S6</text>
<text x="478.6" y="174.8">V1N</text>
<text x="502.3" y="178.6">X2B</text>
<text x="534.5" y="178.6">LTK</text>
<text x="535.9" y="174.7">G</text>
<text x="545.7" y="174.7">XQ</text>
<text x="594.4" y="177.2">S2</text>
<text x="594.4" y="174.7">S1</text>
<text x="620.9" y="174.8">V2B</text>
<text x="452.2" y="182.3">S5</text>
<text x="592.9" y="181.2">T2B</text>
<text x="204.3" y="189.9">M24</text>
<text x="452.2" y="187.4">S3</text>
<text x="452.2" y="189.9">S4</text>
<text x="90" y="197.7">K1B</text>
<text x="109.2" y="192.5">M12</text>
<text x="222.1" y="195.1">V1N</text>
<text x="243.8" y="197.6">CLK</text>
<text x="415.4" y="192.5">ROW_A2</text>
<text x="415.4" y="195">ROW_B2</text>
<text x="452.2" y="192.5">B2</text>
<text x="452.2" y="195">B1</text>
<text x="535.9" y="195">D</text>
<text x="535.9" y="197.6">G</text>
<text x="545.7" y="197.6">XQ</text>
<text x="547" y="195">Q</text>
<text x="594.4" y="192.5">A</text>
<text x="594.4" y="195">B</text>
<text x="594.4" y="197.6">S1</text>
<text x="605.7" y="192.5">X</text>
<text x="620.9" y="197.7">V2B</text>
<text x="640.1" y="192.5">VC1</text>
<text x="39.2" y="202.6">M24</text>
<text x="61" y="202.6">CLK</text>
<text x="101.6" y="202.6">M12</text>
<text x="243.8" y="200.1">D</text>
<text x="254.9" y="202.6">Q</text>
<text x="271.8" y="202.6">J79</text>
<text x="383.3" y="202.6">PXH1</text>
<text x="403.9" y="202.6">CLK</text>
<text x="450.7" y="199">T5A</text>
<text x="502.3" y="201.5">X2B</text>
<text x="534.5" y="201.5">LTK</text>
<text x="594.4" y="200.1">S2</text>
<text x="61" y="205.2">D</text>
<text x="72.1" y="207.7">Q</text>
<text x="104.3" y="209.2">1</text>
<text x="161.2" y="207.7">M24</text>
<text x="180.3" y="207.7">CLK</text>
<text x="216.5" y="205.2">RES_SYNC3</text>
<text x="242.4" y="209.1">FDE</text>
<text x="243.8" y="205.2">CL</text>
<text x="254.9" y="205.2">Q</text>
<text x="349.4" y="205.2">ROW1</text>
<text x="403.9" y="205.2">D</text>
<text x="415" y="207.7">Q</text>
<text x="452.2" y="207.7">A1</text>
<text x="463.5" y="207.7">X</text>
<text x="592.9" y="204">T2B</text>
<text x="31" y="210.3">RES_SYNC3</text>
<text x="59.5" y="214.2">FDN</text>
<text x="61" y="210.3">S</text>
<text x="72.1" y="210.3">Q</text>
<text x="104.3" y="214.2">2</text>
<text x="125.8" y="211.7">3</text>
<text x="153" y="215.3">RES_SYNC3</text>
<text x="180.3" y="210.3">D</text>
<text x="180.3" y="215.3">S</text>
<text x="191.4" y="212.8">Q</text>
<text x="191.4" y="215.3">Q</text>
<text x="369.4" y="210.4">BD5</text>
<text x="377.6" y="210.3">RES_SYNC</text>
<text x="402.4" y="214.2">FDG</text>
<text x="403.9" y="210.3">CL</text>
<text x="415" y="210.3">Q</text>
<text x="452.2" y="210.3">A2</text>
<text x="452.2" y="212.8">S1</text>
<text x="452.2" y="215.3">S2</text>
<text x="478.6" y="212.9">V1N</text>
<text x="594.4" y="215.3">A</text>
<text x="605.7" y="215.3">X</text>
<text x="640.1" y="215.3">VC0</text>
<text x="107.8" y="219.3">N2N</text>
<text x="136.5" y="216.7">X2B</text>
<text x="178.9" y="219.3">FDN</text>
<text x="236.2" y="217.9">K117</text>
<text x="452.2" y="217.9">S6</text>
<text x="452.2" y="220.4">S5</text>
<text x="535.9" y="217.9">D</text>
<text x="535.9" y="220.4">G</text>
<text x="545.7" y="220.4">XQ</text>
<text x="547" y="217.9">Q</text>
<text x="594.4" y="217.9">B</text>
<text x="594.4" y="220.4">S1</text>
<text x="620.9" y="220.5">V2B</text>
<text x="452.2" y="225.5">S3</text>
<text x="502.3" y="224.4">X2B</text>
<text x="534.5" y="224.4">LTK</text>
<text x="592.9" y="226.9">T2B</text>
<text x="594.4" y="223">S2</text>
<text x="54.5" y="233.1">M24</text>
<text x="76.2" y="233.1">CLK</text>
<text x="214.5" y="233.2">V1N</text>
<text x="234.8" y="233.2">V2B</text>
<text x="252.6" y="233.2">V2B</text>
<text x="272.9" y="233.2">V1N</text>
<text x="292.1" y="228">L82</text>
<text x="415.4" y="230.6">ROW_A1</text>
<text x="415.4" y="233.1">ROW_B1</text>
<text x="452.2" y="228">S4</text>
<text x="452.2" y="230.6">B2</text>
<text x="452.2" y="233.1">B1</text>
<text x="76.2" y="235.7">D</text>
<text x="87.3" y="238.2">Q</text>
<text x="129.5" y="238.2">J121</text>
<text x="215.9" y="238.2">J94_nQ</text>
<text x="450.7" y="237.1">T5A</text>
<text x="506.7" y="238.2">AB8</text>
<text x="525.8" y="238.2">DA</text>
<text x="538.5" y="238.2">PA</text>
<text x="594.4" y="238.2">A</text>
<text x="605.7" y="238.2">X</text>
<text x="640.1" y="238.2">VC6</text>
<text x="32.4" y="242.1">X2B</text>
<text x="46.3" y="240.7">RES_SYNC3</text>
<text x="74.8" y="244.7">FDN</text>
<text x="76.2" y="240.7">S</text>
<text x="87.3" y="240.7">Q</text>
<text x="110.3" y="243.4">KCB</text>
<text x="230.4" y="243.3">CRCS</text>
<text x="269.4" y="242.2">1</text>
<text x="269.4" y="244.7">2</text>
<text x="382.4" y="243.3">ROW0</text>
<text x="383.3" y="240.7">PXH1</text>
<text x="403.9" y="240.7">CLK</text>
<text x="403.9" y="243.3">D</text>
<text x="415" y="245.8">Q</text>
<text x="452.2" y="245.8">A1</text>
<text x="463.5" y="245.8">X</text>
<text x="506.7" y="240.7">AB7</text>
<text x="506.7" y="243.3">AB6</text>
<text x="506.7" y="245.8">AB5</text>
<text x="525.8" y="240.7">DB</text>
<text x="525.8" y="243.3">DC</text>
<text x="525.8" y="245.8">DD</text>
<text x="538.2" y="245.8">NB</text>
<text x="538.2" y="240.7">NA</text>
<text x="538.3" y="243.3">PB</text>
<text x="594.4" y="245.8">S2</text>
<text x="594.4" y="240.7">B</text>
<text x="594.4" y="243.3">S1</text>
<text x="620.9" y="243.4">V2B</text>
<text x="250" y="248.5">V1N</text>
<text x="256.1" y="248.4">PQ</text>
<text x="269.4" y="247.3">3</text>
<text x="299.9" y="249.8">1</text>
<text x="377.6" y="248.4">RES_SYNC</text>
<text x="403.9" y="248.4">CL</text>
<text x="415" y="248.4">Q</text>
<text x="452.2" y="248.4">A2</text>
<text x="452.2" y="250.9">S1</text>
<text x="478.6" y="251">V1N</text>
<text x="506.7" y="250.9">C92</text>
<text x="525.8" y="250.9">G</text>
<text x="538.1" y="250.9">NC</text>
<text x="538.2" y="248.4">PC</text>
<text x="592.9" y="249.8">T2B</text>
<text x="272.9" y="252.3">N3P</text>
<text x="276.4" y="256">REG1C00_D5</text>
<text x="299.9" y="254.9">2</text>
<text x="321.4" y="254.7">3</text>
<text x="332.7" y="253.4">C92</text>
<text x="402.4" y="252.3">FDG</text>
<text x="452.2" y="253.4">S2</text>
<text x="452.2" y="256">S6</text>
<text x="538.1" y="256">ND</text>
<text x="538.2" y="253.4">PD</text>
<text x="303.4" y="259.9">R2N</text>
<text x="452.2" y="258.5">S5</text>
<text x="452.2" y="263.6">S3</text>
<text x="524.4" y="259.9">LT4</text>
<text x="594.4" y="258.5">A</text>
<text x="594.4" y="261.1">B</text>
<text x="594.4" y="263.6">S1</text>
<text x="605.7" y="258.5">X</text>
<text x="620.9" y="263.7">V2B</text>
<text x="640.1" y="258.5">VC5</text>
<text x="415.4" y="268.7">ROW_A0</text>
<text x="452.2" y="266.1">S4</text>
<text x="452.2" y="268.7">B2</text>
<text x="594.4" y="266.1">S2</text>
<text x="415.4" y="271.2">ROW_B0</text>
<text x="450.7" y="275.2">T5A</text>
<text x="452.2" y="271.2">B1</text>
<text x="592.9" y="270.1">T2B</text>
<text x="594.4" y="278.8">A</text>
<text x="594.4" y="281.4">B</text>
<text x="605.7" y="278.8">X</text>
<text x="640.1" y="278.8">VC4</text>
<text x="594.4" y="286.5">S2</text>
<text x="594.4" y="283.9">S1</text>
<text x="620.9" y="284">V2B</text>
<text x="505.2" y="289">PXH0</text>
<text x="525.8" y="289">CLK</text>
<text x="592.9" y="290.4">T2B</text>
<text x="503.4" y="294.1">VD3_IN</text>
<text x="503.4" y="296.6">VD2_IN</text>
<text x="503.4" y="299.2">VD1_IN</text>
<text x="525.8" y="294.1">DA</text>
<text x="525.8" y="296.6">DB</text>
<text x="525.8" y="299.2">DC</text>
<text x="535.4" y="299.2">QC</text>
<text x="535.5" y="294.1">QA</text>
<text x="535.5" y="296.6">QB</text>
<text x="594.4" y="299.2">A</text>
<text x="605.7" y="299.2">X</text>
<text x="640.1" y="299.2">VC3</text>
<text x="503.4" y="301.7">VD0_IN</text>
<text x="524.4" y="305.6">FDS</text>
<text x="525.8" y="301.7">DD</text>
<text x="535.4" y="301.7">QD</text>
<text x="594.4" y="301.7">B</text>
<text x="594.4" y="304.2">S1</text>
<text x="620.9" y="304.4">V2B</text>
<text x="115.4" y="311.9">M24</text>
<text x="142.2" y="311.9">CLK</text>
<text x="592.9" y="310.7">T2B</text>
<text x="594.4" y="306.8">S2</text>
<text x="142.2" y="314.4">D</text>
<text x="153.3" y="316.9">Q</text>
<text x="188" y="316.9">PE</text>
<text x="107.2" y="319.5">RES_SYNC3</text>
<text x="140.8" y="323.4">FDE</text>
<text x="142.2" y="319.5">CL</text>
<text x="153.3" y="319.5">Q</text>
<text x="168.8" y="322.1">K1B</text>
<text x="505.5" y="322">AB12</text>
<text x="525.8" y="322">DA</text>
<text x="538.5" y="322">PA</text>
<text x="594.4" y="322">A</text>
<text x="605.7" y="322">X</text>
<text x="640.1" y="322">VC7</text>
<text x="77.3" y="327.1">M24</text>
<text x="99.1" y="327.1">CLK</text>
<text x="99.1" y="329.6">D</text>
<text x="505.5" y="327.1">AB10</text>
<text x="505.7" y="324.6">AB11</text>
<text x="506.7" y="329.6">AB9</text>
<text x="525.8" y="324.6">DB</text>
<text x="525.8" y="327.1">DC</text>
<text x="525.8" y="329.6">DD</text>
<text x="538.2" y="329.6">NB</text>
<text x="538.2" y="324.6">NA</text>
<text x="538.3" y="327.1">PB</text>
<text x="594.4" y="329.6">S2</text>
<text x="594.4" y="324.6">B</text>
<text x="594.4" y="327.1">S1</text>
<text x="620.9" y="327.2">V2B</text>
<text x="69.1" y="334.7">RES_SYNC3</text>
<text x="99.1" y="334.7">R</text>
<text x="110.2" y="334.7">Q</text>
<text x="110.2" y="332.2">Q</text>
<text x="142.2" y="332.2">CLK</text>
<text x="142.2" y="334.7">D</text>
<text x="506.7" y="334.7">C92</text>
<text x="525.8" y="334.7">G</text>
<text x="538.1" y="334.7">NC</text>
<text x="538.2" y="332.2">PC</text>
<text x="592.9" y="333.6">T2B</text>
<text x="97.6" y="338.7">FDO</text>
<text x="142.2" y="339.8">R</text>
<text x="153.3" y="339.8">Q</text>
<text x="153.3" y="337.3">Q</text>
<text x="538.1" y="339.8">ND</text>
<text x="538.2" y="337.3">PD</text>
<text x="140.8" y="343.7">FDO</text>
<text x="524.4" y="343.7">LT4</text>
<text x="594.4" y="342.3">A</text>
<text x="594.4" y="344.9">B</text>
<text x="594.4" y="347.4">S1</text>
<text x="605.7" y="342.3">X</text>
<text x="620.9" y="347.5">V2B</text>
<text x="640.1" y="342.3">VC8</text>
<text x="142.2" y="352.5">CLK</text>
<text x="592.9" y="353.9">T2B</text>
<text x="594.4" y="350">S2</text>
<text x="114.7" y="355">J94_nQ</text>
<text x="142.2" y="355">D</text>
<text x="153.3" y="357.6">Q</text>
<text x="217" y="357.6">M24</text>
<text x="236.2" y="357.6">CLK</text>
<text x="140.8" y="364.1">FDO</text>
<text x="142.2" y="360.1">R</text>
<text x="153.3" y="360.1">Q</text>
<text x="236.2" y="362.7">DA</text>
<text x="236.2" y="365.2">DB</text>
<text x="246" y="362.7">QA</text>
<text x="246" y="365.2">QB</text>
<text x="289.6" y="362.7">PQ</text>
<text x="594.4" y="362.7">A</text>
<text x="594.4" y="365.2">B</text>
<text x="605.7" y="362.7">X</text>
<text x="640.1" y="362.7">VC9</text>
<text x="175.4" y="371.7">1</text>
<text x="236.2" y="367.7">DC</text>
<text x="236.2" y="370.3">DD</text>
<text x="245.8" y="367.7">QC</text>
<text x="245.8" y="370.3">QD</text>
<text x="270.4" y="367.9">K1B</text>
<text x="594.4" y="370.3">S2</text>
<text x="594.4" y="367.7">S1</text>
<text x="620.9" y="367.9">V2B</text>
<text x="147.9" y="372.8">NRD</text>
<text x="175.4" y="374.3">2</text>
<text x="175.4" y="376.8">3</text>
<text x="208.8" y="375.4">RES_SYNC3</text>
<text x="236.2" y="375.4">CL</text>
<text x="289.6" y="377.9">WRP</text>
<text x="503.4" y="377.9">VD4_IN</text>
<text x="525.8" y="377.9">DD</text>
<text x="535.4" y="377.9">QD</text>
<text x="592.9" y="374.2">T2B</text>
<text x="178.9" y="381.8">N3N</text>
<text x="234.8" y="379.3">FDR</text>
<text x="270.4" y="383.1">K1B</text>
<text x="503.4" y="383">VD6_IN</text>
<text x="503.4" y="380.4">VD5_IN</text>
<text x="525.8" y="383">DB</text>
<text x="525.8" y="380.4">DC</text>
<text x="535.4" y="380.4">QC</text>
<text x="535.5" y="383">QB</text>
<text x="594.4" y="383">A</text>
<text x="605.7" y="383">X</text>
<text x="640.1" y="383">VC10</text>
<text x="175.4" y="389.5">1</text>
<text x="503.4" y="385.5">VD7_IN</text>
<text x="525.8" y="385.5">DA</text>
<text x="535.5" y="385.5">QA</text>
<text x="594.4" y="385.5">B</text>
<text x="594.4" y="388.1">S1</text>
<text x="620.9" y="388.2">V2B</text>
<text x="147.8" y="393.1">K117</text>
<text x="175.4" y="392">2</text>
<text x="175.4" y="394.6">3</text>
<text x="289.6" y="393.1">WREN</text>
<text x="505.2" y="390.6">PXH0</text>
<text x="524.4" y="394.5">FDS</text>
<text x="525.8" y="390.6">CLK</text>
<text x="592.9" y="394.5">T2B</text>
<text x="594.4" y="390.6">S2</text>
<text x="178.9" y="399.6">N3N</text>
<text x="270.4" y="398.3">K1B</text>
<text x="175.4" y="407.3">1</text>
<text x="175.4" y="412.4">2</text>
<text x="196.9" y="409.8">3</text>
<text x="270.4" y="413.6">K1B</text>
<text x="289.6" y="408.4">RDEN</text>
<text x="178.9" y="417.4">N2P</text>
<text x="560.1" y="436.1">FILE NAME:</text>
<text x="626.9" y="435.6">DATE:</text>
<text x="560.1" y="441.6">DESIGN TITLE:</text>
<text x="627.1" y="445">PAGE:</text>
<text x="560.1" y="451.9">BY:</text>
<text x="565.7" y="451.9">Sean Gonsalves</text>
<text x="606" y="451.9">REV:</text>
</g>
<g font-size="1.7">
<text x="511.9" y="58.6">3.331</text>
<text x="529.6" y="58.6">3.331</text>
<text x="511.9" y="76.3">3.331</text>
<text x="529.6" y="76.3">3.331</text>
<text x="511.9" y="94.2">3.331</text>
<text x="529.6" y="94.2">3.331</text>
<text x="373.4" y="202.1">6.825</text>
</g>
</svg>
